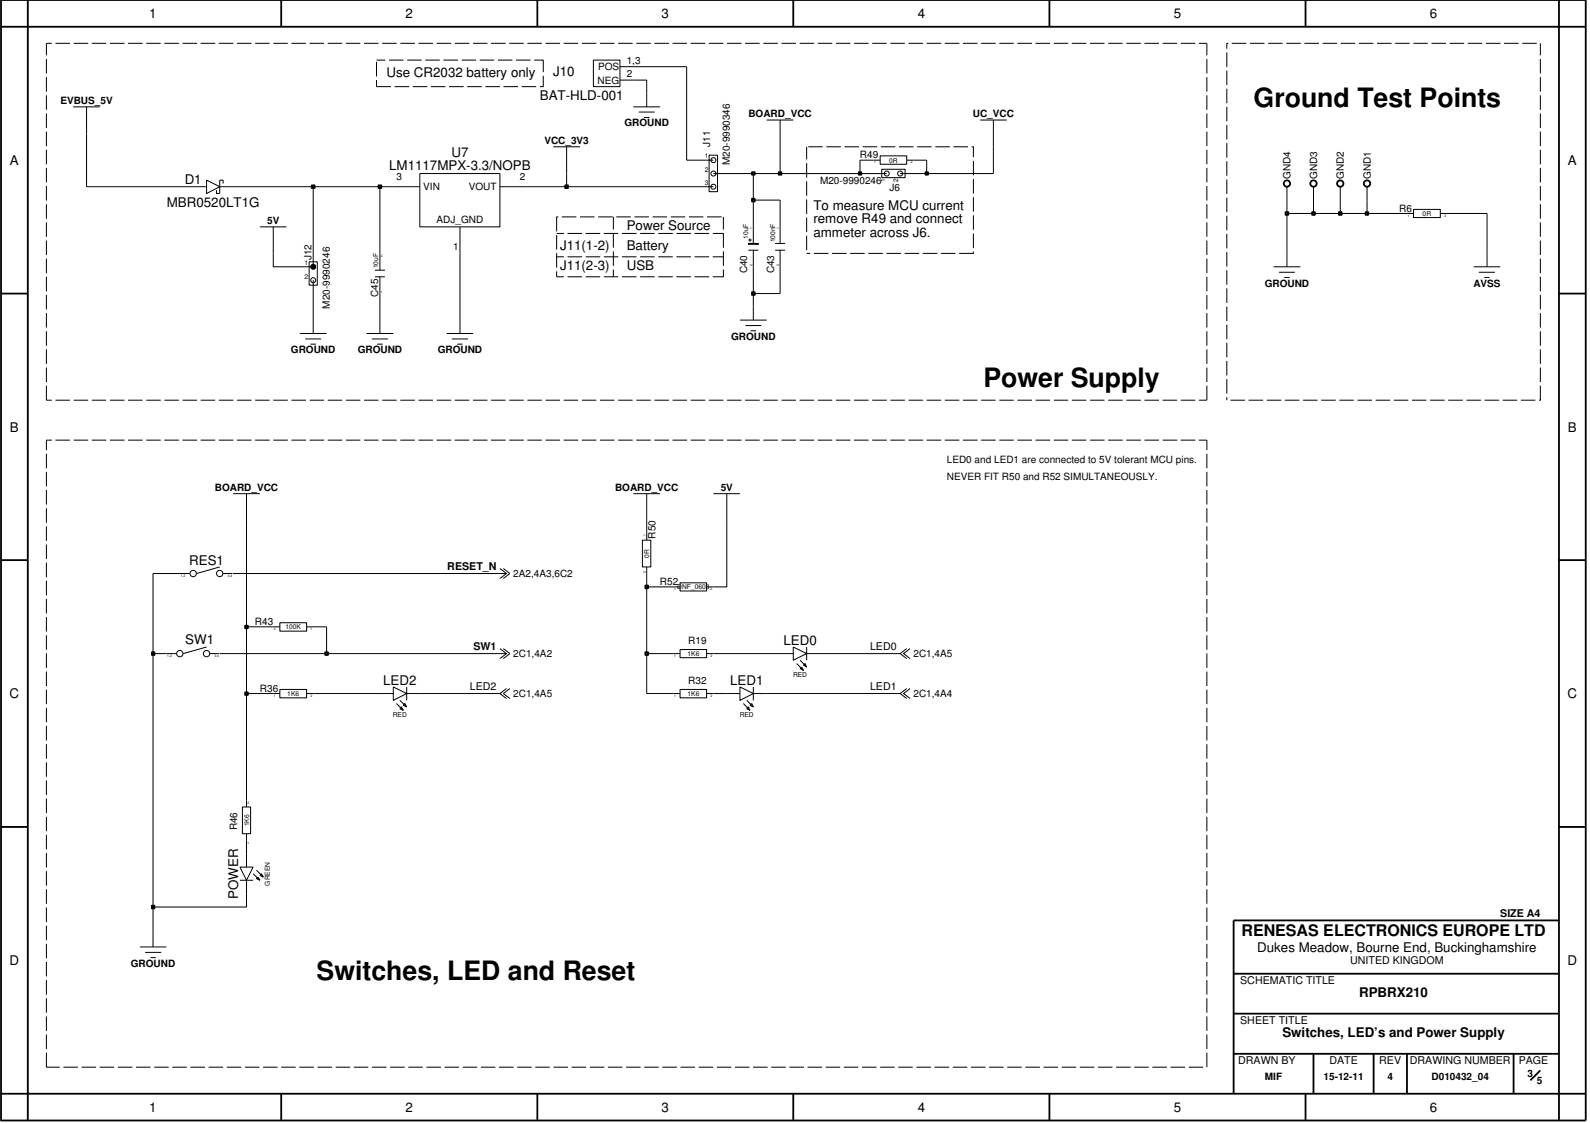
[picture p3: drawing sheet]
<svg xmlns="http://www.w3.org/2000/svg" width="297mm" height="210mm" viewBox="0 0 297 210" stroke-linecap="round" stroke-linejoin="round" font-family="sans-serif">
<g fill="none" stroke="#000" stroke-width=".19">
<path d="M139.6 46.7h1.9M140.6 42.3v3.1M140.6 46.7v3.1M144.6 45.4h1.9M144.6 46.7h1.9M145.6 42.3v3.1M145.6 46.7v3.1M51 129.4h1.2M52.2 128.7h5v1.5h-5zM57.2 129.4h1.2M125.6 129.4h1.3M126.9 128.7h4.9v1.5h-4.9z"/>
<path d="M131.8 129.4h1.3M145.6 122h2.4M148 120.7l2.5 1.3-2.5 1.2zM148.7 123.8l1.2 1.3M149.3 124.8l.3-.3 .3 .6zM149.3 123.2l1.2 1.3M149.9 124.1l.3-.3 .3 .7zM150.5 120.7v2.5M150.5 122h2.5M169.2 121l-1.2 1 1.2 .9M169.2 128.5l-1.2 .9 1.2 .9M169.8 121l-1.2 1 1.2 .9"/>
<path d="M169.8 128.5l-1.2 .9 1.2 .9M46 159.3v2.5M44.8 161.8h2.4l-1.2 2.5zM44.8 164.3h2.4M46 164.3v2.5M47.2 163l1.3 1.3M47.9 162.4l1.2 1.3M48.2 163.7l.3 .6-.6-.3zM48.8 163l.3 .7-.6-.4z"/>
</g>
<path d="M139.6 45.4h1.9v.2h-1.9z" fill-rule="evenodd" fill="#b3b3b3"/>
<g fill="none" stroke="#000" stroke-width=".19">
<path d="M13.7 19.9h4.9M16.2 19.9v5M110.7 11.2h5v5h-5zM115.7 12.4h2.5M115.7 14.9h2.5M118.2 19.9h5M120.7 17.4v2.5M36 34.8h2.5M38.5 33.6l2.5 1.2-2.5 1.3zM41 34.8h2.5M41.6 34.2v-.6h-.6v2.5h-.6v-.6M73.4 34.8h4.9"/>
<path d="M78.3 32.4h15v9.9h-15zM93.3 34.8h5M103.2 27.4h5M105.7 27.4v5M119.2 20.9h3M120.2 21.9h1M132.3 29h1.6v6.8h-1.6zM143.1 22.4h4.9M145.6 22.4v5M163 29.9h1.2M164.2 29.1h5v1.5h-5zM164.5 31.6h4.4v1.5h-4.4z"/>
<path d="M169.2 29.9h1.3M182.9 22.4h5M185.4 22.4v5M240.1 34.8v2.5M245.1 34.8v2.5M250.1 34.8v2.5M255.1 34.8v2.5M262.5 39.8h1.3M263.8 39.1h5v1.5h-5zM268.8 39.8h1.2M48.5 42.3h4.9M51 42.3v5"/>
<path d="M57.7 48.9h1.5v4.3h-1.5zM58.4 59.7v2.5M70 51.6h1.8M70 50.4h1.8M70.9 47.3v3.1M70.9 51.6v3.2M70.9 59.7v2.5M85.8 42.3v5M85.8 59.7v2.5M138.1 59.7h5M139.6 45.4h1.9v.2h-1.9zM139.6 44.8h.7"/>
<path d="M139.9 44.5v.6M140.6 57.2v2.5M237.6 49.8h5M238.7 50.8h2.9M239.6 51.8h1M240.1 47.3v2.5M275 49.8h4.9M276 50.8h3M277 51.8h.9M277.5 47.3v2.5M55.9 62.2h5M57 63.2h2.9"/>
<path d="M57.9 64.2h1.1M68.4 62.2h5M69.4 63.2h3M70.4 64.2h1M83.3 62.2h5M84.3 63.2h3M85.3 64.2h1M139.1 60.7h3M140.1 61.7h1M43.5 92.1h5M46 92.1v5M118.2 92.1h5"/>
<path d="M120.7 92.1v5M120.7 99.6v1.2M133.1 92.1h5M135.6 92.1v5M33.6 107h1.8M41 105.8l-4.3 1.2M41.6 107h1.8M51 117h1.2M52.2 116.2h5v1.6h-5zM57.2 117h1.2M93.3 106.1l1.2 .9M93.3 107h1.2"/>
<path d="M93.9 106.1l1.2 .9-1.2 .9M94.5 107l-1.2 .9M119.9 100.8h1.5v5h-1.5zM120.7 105.8v1.2M125.6 109.5h1.3M126.9 108.8h4.9v1.5h-4.9zM131.8 109.5h1.3M31.1 122h1.8M38.5 120.7l-4.3 1.3M39.1 122h1.8M70.9 129.4h2.5M73.4 128.2l2.5 1.2-2.5 1.3z"/>
<path d="M74 131.3l1.2 1.2M74.6 130.7l1.3 1.2M74.9 131.9l.3 .6-.6-.3zM75.5 131.3l.4 .6-.7-.3zM75.9 129.4h2.4M75.9 128.2v2.5M93.3 121l1.2 1-1.2 .9M93.3 122h1.2M93.9 121l1.2 1-1.2 .9M94.5 128.5l-1.2 .9 1.2 .9M95.1 128.5l-1.2 .9 1.2 .9M125.6 122h1.3"/>
<path d="M126.9 121.2h4.9v1.5h-4.9zM131.8 122h1.3M135.6 129.4h2.5M138.1 128.2l2.5 1.2-2.5 1.3zM138.7 131.3l1.2 1.2M139.3 130.7l1.3 1.2M139.6 131.9l.3 .6-.6-.3zM139.9 131.6l.4-.3 .3 .6zM140.6 128.2v2.5M140.6 129.4h2.5M45.2 150.6h1.6v5h-1.6zM46 149.4v1.2"/>
<path d="M46 155.6v1.2M26.1 176.7h5M27.1 177.7h3M28.1 178.7h1M28.6 169.2v7.5"/>
<circle cx="133.1" cy="29.9" r=".47"/>
<circle cx="133.1" cy="34.8" r=".47"/>
<circle cx="133.1" cy="32.4" r=".47"/>
<circle cx="165.5" cy="32.4" r=".47"/>
<circle cx="168" cy="32.4" r=".47"/>
<circle cx="58.4" cy="49.8" r=".47"/>
<circle cx="58.4" cy="52.3" r=".47"/>
<circle cx="36" cy="107" r=".59"/>
<circle cx="41" cy="107" r=".59"/>
<circle cx="33.6" cy="122" r=".59"/>
<circle cx="38.5" cy="122" r=".59"/>
</g>
<g fill="none" stroke="#000" stroke-width=".34">
<path d="M290.9 171.7h-60.7v32.4M230.2 196.6h60.7M230.2 189.1h60.7M230.2 181.7h60.7M245.1 196.6v7.5M256.3 196.6v7.5M262.5 196.6v7.5M282.4 196.6v7.5M287.4 199.7l-1.8 1.9"/>
<circle cx="240.1" cy="34.2" r=".59"/>
<circle cx="245.1" cy="34.2" r=".59"/>
<circle cx="250.1" cy="34.2" r=".59"/>
<circle cx="255.1" cy="34.2" r=".59"/>
</g>
<path d="M28.3 169h.5v.5h-.5z" fill-rule="evenodd" fill="#c3c3c3"/>
<path d="M28.3 169h.5v.5h-.5z" fill="none" stroke="#000" stroke-width=".34"/>
<path d="M28.6 122v47.2h17.4v-2.4M46 129.4v20M46 156.8v2.5" fill="none" stroke="#000" stroke-width=".19"/>
<path d="M45.7 129.2h.6v.5h-.6z" fill-rule="evenodd" fill="#c3c3c3"/>
<path d="M45.7 129.2h.6v.5h-.6z" fill="none" stroke="#000" stroke-width=".34"/>
<path d="M46 117v12.4h5M58.4 129.4h12.5M78.3 129.4h15M120.7 122v7.4h4.9M133.1 129.4h2.5M143.1 129.4h24.9" fill="none" stroke="#000" stroke-width=".19"/>
<path d="M28.3 121.7h.5v.5h-.5z" fill="#c3c3c3"/>
<path d="M28.3 121.7h.5v.5h-.5z" fill="none" stroke="#000" stroke-width=".34"/>
<path d="M28.6 107v15h2.5M41 122h19.9" fill="none" stroke="#000" stroke-width=".19"/>
<path d="M60.7 121.7h.5v.5h-.5z" fill="#c3c3c3"/>
<path d="M60.7 121.7h.5v.5h-.5z" fill="none" stroke="#000" stroke-width=".34"/>
<path d="M60.9 117v5h32.4" fill="none" stroke="#000" stroke-width=".19"/>
<path d="M120.4 121.7h.5v.5h-.5z" fill="#c3c3c3"/>
<path d="M120.4 121.7h.5v.5h-.5z" fill="none" stroke="#000" stroke-width=".34"/>
<path d="M120.7 109.5v12.5h4.9M133.1 122h12.5M153 122h15" fill="none" stroke="#000" stroke-width=".19"/>
<path d="M45.7 116.8h.6v.4h-.6z" fill-rule="evenodd" fill="#c3c3c3"/>
<path d="M45.7 116.8h.6v.4h-.6z" fill="none" stroke="#000" stroke-width=".34"/>
<path d="M46 97.1v19.9h5M58.4 117h2.5" fill="none" stroke="#000" stroke-width=".19"/>
<path d="M120.4 109.3h.5v.5h-.5z" fill="#c3c3c3"/>
<path d="M120.4 109.3h.5v.5h-.5z" fill="none" stroke="#000" stroke-width=".34"/>
<path d="M58.4 52.3v7.4M70.9 54.8v4.9M85.8 47.3v12.4M140.6 54.8v2.4M120.7 97.1v2.5M135.6 97.1v12.4h-2.5M28.6 107h5M43.5 107h49.8M120.7 107v2.5h4.9" fill="none" stroke="#000" stroke-width=".19"/>
<path d="M140.3 54.5h.5v.5h-.5z" fill="#c3c3c3"/>
<path d="M140.3 54.5h.5v.5h-.5z" fill="none" stroke="#000" stroke-width=".34"/>
<path d="M51 47.3v2.5h7.4M140.6 49.8v5h5v-5" fill="none" stroke="#000" stroke-width=".19"/>
<path d="M58.2 49.5h.5v.5h-.5z" fill-rule="evenodd" fill="#c3c3c3"/>
<path d="M58.2 49.5h.5v.5h-.5z" fill="none" stroke="#000" stroke-width=".34"/>
<path d="M58.4 34.8v15M70.9 34.8v12.5M140.6 37.3v5M145.6 37.3v5M240.1 39.8v7.5M277.5 39.8v7.5" fill="none" stroke="#000" stroke-width=".19"/>
<path d="M239.9 39.6h.5v.5h-.5z" fill-rule="evenodd" fill="#c3c3c3"/>
<path d="M239.9 39.6h.5v.5h-.5z" fill="none" stroke="#000" stroke-width=".34"/>
<path d="M240.1 37.3v2.5h5" fill="none" stroke="#000" stroke-width=".19"/>
<path d="M244.8 39.6h.5v.5h-.5z" fill-rule="evenodd" fill="#c3c3c3"/>
<path d="M244.8 39.6h.5v.5h-.5z" fill="none" stroke="#000" stroke-width=".34"/>
<path d="M245.1 37.3v2.5h5" fill="none" stroke="#000" stroke-width=".19"/>
<path d="M249.8 39.6h.5v.5h-.5z" fill-rule="evenodd" fill="#c3c3c3"/>
<path d="M249.8 39.6h.5v.5h-.5z" fill="none" stroke="#000" stroke-width=".34"/>
<path d="M250.1 37.3v2.5h5" fill="none" stroke="#000" stroke-width=".19"/>
<path d="M254.8 39.6h.5v.5h-.5z" fill-rule="evenodd" fill="#c3c3c3"/>
<path d="M254.8 39.6h.5v.5h-.5z" fill="none" stroke="#000" stroke-width=".34"/>
<path d="M255.1 37.3v2.5h7.4M270 39.8h7.5" fill="none" stroke="#000" stroke-width=".19"/>
<path d="M140.3 37.1h.5v.5h-.5z" fill-rule="evenodd" fill="#c3c3c3"/>
<path d="M140.3 37.1h.5v.5h-.5z" fill="none" stroke="#000" stroke-width=".34"/>
<path d="M16.2 24.9v9.9h19.8M43.5 34.8h14.9M140.6 32.4v4.9h5" fill="none" stroke="#000" stroke-width=".19"/>
<path d="M58.2 34.6h.5v.5h-.5z" fill-rule="evenodd" fill="#c3c3c3"/>
<path d="M58.2 34.6h.5v.5h-.5z" fill="none" stroke="#000" stroke-width=".34"/>
<path d="M58.4 34.8h12.5" fill="none" stroke="#000" stroke-width=".19"/>
<path d="M70.6 34.6h.5v.5h-.5z" fill-rule="evenodd" fill="#c3c3c3"/>
<path d="M70.6 34.6h.5v.5h-.5z" fill="none" stroke="#000" stroke-width=".34"/>
<path d="M70.9 34.8h2.5M98.3 34.8h7.4" fill="none" stroke="#000" stroke-width=".19"/>
<path d="M105.5 34.6h.5v.5h-.5z" fill-rule="evenodd" fill="#c3c3c3"/>
<path d="M105.5 34.6h.5v.5h-.5z" fill="none" stroke="#000" stroke-width=".34"/>
<path d="M105.7 32.4v2.4h27.4M133.1 32.4h7.5" fill="none" stroke="#000" stroke-width=".19"/>
<path d="M140.3 32.1h.5v.5h-.5z" fill-rule="evenodd" fill="#c3c3c3"/>
<path d="M140.3 32.1h.5v.5h-.5z" fill="none" stroke="#000" stroke-width=".34"/>
<path d="M140.6 32.4h5" fill="none" stroke="#000" stroke-width=".19"/>
<path d="M145.3 32.1h.5v.5h-.5z" fill="#c3c3c3"/>
<path d="M145.3 32.1h.5v.5h-.5z" fill="none" stroke="#000" stroke-width=".34"/>
<path d="M145.6 27.4v5h14.9" fill="none" stroke="#000" stroke-width=".19"/>
<path d="M160.3 32.1h.4v.5h-.4z" fill-rule="evenodd" fill="#c3c3c3"/>
<path d="M160.3 32.1h.4v.5h-.4z" fill="none" stroke="#000" stroke-width=".34"/>
<path d="M160.5 29.9v2.5h5M168 32.4h4.9" fill="none" stroke="#000" stroke-width=".19"/>
<path d="M172.7 32.1h.5v.5h-.5z" fill-rule="evenodd" fill="#c3c3c3"/>
<g fill="none" stroke="#000" stroke-width=".34">
<path d="M.2 0h295.7v209.1h-295.7zM5.2 0v5h-5M52.5 0v5M100.3 0v5M148 0v5M195.8 0v5M243.6 0v5M290.9 0v204.1h5M295.9 5h-290.7v199.1h285.7v5M172.7 32.1h.5v.5h-.5zM.2 54.8h5M290.9 54.8h5"/>
<path d="M.2 104.5h5M290.9 104.5h5M.2 154.3h5M290.9 154.3h5M.2 204.1h5v5M52.5 204.1v5M100.3 204.1v5M148 204.1v5M195.8 204.1v5M243.6 204.1v5"/>
</g>
<g fill="none" stroke="#000" stroke-width=".19">
<path d="M8.7 11v2.7M8.7 14.4v2.7M8.7 17.8v2.7M9.7 8.1h-1v2.2M10.4 8.1h2.7M13.7 8.1h2.7M17.1 8.1h2.7M20.5 8.1h2.7M23.9 8.1h2.7M27.3 8.1h2.7M30.7 8.1h2.7M34.1 8.1h2.7"/>
<path d="M37.4 8.1h2.8M40.8 8.1h2.7M44.2 8.1h2.7M47.6 8.1h2.7M51 8.1h2.7M54.4 8.1h2.7M57.8 8.1h2.7M61.2 8.1h2.7M64.5 8.1h2.7M67.9 8.1h2.7M70.3 14.9v1.3h2.7M70.3 11.2h1.6"/>
<path d="M70.3 11.6v2.7M71.3 8.1h2.7M72.6 11.2h2.7M73.6 16.2h2.7M74.7 8.1h2.7M76 11.2h2.7M77 16.2h2.7M78.1 8.1h2.7M79.4 11.2h2.7M80.4 16.2h2.7M81.5 8.1h2.7M82.7 11.2h2.8"/>
<path d="M83.8 16.2h2.7M84.9 8.1h2.7M86.1 11.2h2.7M87.2 16.2h2.7M88.2 8.1h2.8M89.5 11.2h2.7M90.6 16.2h2.7M91.6 8.1h2.7M92.9 11.2h2.7M94 16.2h2.7M95 8.1h2.7M96.3 11.2h2.7"/>
<path d="M97.3 16.2h2.8M98.4 8.1h2.7M99.7 11.2h1.7v2.3M101.4 14.1v2.1h-.7M101.8 8.1h2.7M105.2 8.1h2.7M108.6 8.1h2.7M112 8.1h2.7M115.3 8.1h2.7M118.2 14.9h2.5v2.5M118.2 12.4h9.9v17.5h5M118.7 8.1h2.7"/>
<path d="M122.1 8.1h2.7M125.5 8.1h2.7M128.9 8.1h2.7M132.3 8.1h2.7M135.7 8.1h2.7M139 8.1h2.8M142.4 8.1h2.7M145.8 8.1h2.7M149.2 8.1h2.7M152.6 8.1h2.7M156 8.1h2.7M159.4 8.1h2.7"/>
<path d="M162.8 8.1h2.7M166.1 8.1h2.7M169.5 8.1h2.7M172.9 8.1h2.7M176.3 8.1h2.7M179.7 8.1h2.7M183.1 8.1h2.7M186.5 8.1h2.7M189.8 8.1h2.8M193.2 8.1h2.7M196.6 8.1h2.7M200 8.1h2.7"/>
<path d="M203.4 8.1h2.7M206.8 8.1h2.7M210.2 8.1h2.7M213.6 8.1h2.7M216.9 8.1h2.7M220.3 8.1h2.7M223.7 8.1h1.5v2.2M225.2 11v2.7M225.2 14.4v2.7M225.2 17.8v2.7M228.9 9.8v2.7M228.9 13.2v2.7"/>
<path d="M228.9 16.6v2.7M228.9 19.9v2.7M229.2 8.1h-.3v1M229.9 8.1h2.7M233.2 8.1h2.7M236.6 8.1h2.7M240 8.1h2.7M243.4 8.1h2.7M246.8 8.1h2.7M250.2 8.1h2.7M253.6 8.1h2.7M256.9 8.1h2.8"/>
<path d="M260.3 8.1h2.7M263.7 8.1h2.7M267.1 8.1h2.7M270.5 8.1h2.7M273.9 8.1h2.7M277.3 8.1h2.7M280.7 8.1h2.7M284 8.1h2.7M287.4 8.1v2.2M287.4 11v2.7M287.4 14.4v2.7M287.4 17.8v2.7"/>
<path d="M8.7 21.2v2.7M8.7 24.6v2.7M8.7 27.9v2.7M8.7 31.3v2.7M8.7 34.7v2.7M8.7 38.1v2.7M150.5 27.4v2.4M150.5 30.4v2.7M150.5 33.8v2.7M150.5 37.2v2.7M150.8 27.4h2.7M154.2 27.4h2.7"/>
<path d="M157.6 27.4h2.7M160.5 29.9h2.5M161 27.4h2.7M164.4 27.4h2.7M167.7 27.4h2.8M171.1 27.4h2.7M174.5 27.4h2.7M177.9 27.4h2.7M181.3 27.4h.3v1.9M181.6 30v2.7M181.6 33.4v2.7M181.6 36.8v2.7"/>
<path d="M185.4 27.4v5h-12.5v-2.5h-2.4M225.2 21.2v2.7M225.2 24.6v2.7M225.2 27.9v2.7M225.2 31.3v2.7M225.2 34.7v2.7M225.2 38.1v2.7M228.9 23.3v2.7M228.9 26.7v2.7M228.9 30.1v2.7M228.9 33.5v2.7M228.9 36.9v2.7"/>
<path d="M287.4 21.2v2.7M287.4 24.6v2.7M287.4 27.9v2.7M287.4 31.3v2.7M287.4 34.7v2.7M287.4 38.1v2.7M8.7 41.5v2.7M8.7 44.9v2.7M8.7 48.3v2.7M8.7 51.6v2.8M8.7 55v2.7M8.7 58.4v2.7"/>
<path d="M103.9 50.6v1h1.3M103.9 43.9v2.7M103.9 47.2v2.8M103.9 43.6h1.3M103.9 47.9h1.3M104.2 40.5h-.3v2.7M104.8 40.5h2.7M105.9 51.6h2.7M105.9 43.6h2.7M105.9 47.9h2.7M108.2 40.5h2.7M109.3 51.6h2.7"/>
<path d="M109.3 43.6h2.7M109.3 47.9h2.7M111.6 40.5h2.7M112.7 51.6h2.7M112.7 43.6h2.7M112.7 47.9h2.7M114.4 40.5v2.3M114.4 43.5v2.7M114.4 46.9v2.7M114.4 50.3v1.3M115 40.5h2.7M116.1 51.6h2.7"/>
<path d="M116.1 43.6h2.7M116.1 47.9h2.7M118.4 40.5h2.7M119.4 51.6h2.8M119.4 43.6h2.8M119.4 47.9h2.8M121.8 40.5h2.7M122.8 51.6h2.7M122.8 43.6h2.7M122.8 47.9h2.7M125.2 40.5h2.7M126.2 51.6h2.7"/>
<path d="M126.2 43.6h2.7M126.2 47.9h2.7M128.5 40.5h2.8M129.6 51.6h2.7M129.6 43.6h2.7M129.6 47.9h2.7M131.9 40.5h2.7M133 43.6h2M133 47.9h2M135 50.3v1.3h-2M135 40.5v2.3M135 43.5v2.7"/>
<path d="M135 46.9v2.7M150.5 47.3h.7M150.5 40.6v2.7M150.5 44v2.7M151.9 47.3h2.7M155.3 47.3h2.7M158.6 47.3h2.8M162 47.3h2.7M165.4 47.3h2.7M168.8 47.3h2.7M172.2 47.3h2.7M175.6 47.3h2.7"/>
<path d="M181.6 46.9v.4h-2.6M181.6 40.2v2.7M181.6 43.6v2.7M225.2 41.5v2.7M225.2 44.9v2.7M225.2 48.3v2.7M225.2 51.6v2.8M225.2 55v2.7M225.2 58.4v2.7M228.9 40.3v2.7M228.9 43.6v2.8M228.9 47v2.7"/>
<path d="M228.9 50.4v2.7M228.9 53.8v2.7M228.9 57.2v2.7M287.4 41.5v2.7M287.4 44.9v2.7M287.4 48.3v2.7M287.4 51.6v2.8M287.4 55v2.7M287.4 58.4v2.7M8.7 72v2.7h1M8.7 61.8v2.7M8.7 65.2v2.7"/>
<path d="M8.7 68.6v2.7M10.4 74.7h2.7M13.7 74.7h2.7M17.1 74.7h2.7M20.5 74.7h2.7M23.9 74.7h2.7M27.3 74.7h2.7M30.7 74.7h2.7M34.1 74.7h2.7M37.4 74.7h2.8M40.8 74.7h2.7M44.2 74.7h2.7"/>
<path d="M47.6 74.7h2.7M51 74.7h2.7M54.4 74.7h2.7M57.8 74.7h2.7M61.2 74.7h2.7M64.5 74.7h2.7M67.9 74.7h2.7M71.3 74.7h2.7M74.7 74.7h2.7M78.1 74.7h2.7M81.5 74.7h2.7M84.9 74.7h2.7"/>
<path d="M88.2 74.7h2.8M91.6 74.7h2.7M95 74.7h2.7M98.4 74.7h2.7M101.8 74.7h2.7M105.2 74.7h2.7M108.6 74.7h2.7M112 74.7h2.7M115.3 74.7h2.7M118.7 74.7h2.7M122.1 74.7h2.7M125.5 74.7h2.7"/>
<path d="M128.9 74.7h2.7M132.3 74.7h2.7M135.7 74.7h2.7M139 74.7h2.8M142.4 74.7h2.7M145.8 74.7h2.7M149.2 74.7h2.7M152.6 74.7h2.7M156 74.7h2.7M159.4 74.7h2.7M162.8 74.7h2.7M166.1 74.7h2.7"/>
<path d="M169.5 74.7h2.7M172.9 74.7h2.7M176.3 74.7h2.7M179.7 74.7h2.7M183.1 74.7h2.7M186.5 74.7h2.7M189.8 74.7h2.8M193.2 74.7h2.7M196.6 74.7h2.7M200 74.7h2.7M203.4 74.7h2.7M206.8 74.7h2.7"/>
<path d="M210.2 74.7h2.7M213.6 74.7h2.7M216.9 74.7h2.7M220.3 74.7h2.7M225.2 72v2.7h-1.5M225.2 61.8v2.7M225.2 65.2v2.7M225.2 68.6v2.7M228.9 60.6v2.7M228.9 64v2.7M228.9 67.4v2.7M228.9 70.7v2.7"/>
<path d="M228.9 74.1v.6M229.6 74.7h2.7M233 74.7h2.7M236.4 74.7h2.7M239.8 74.7h2.7M243.1 74.7h2.8M246.5 74.7h2.7M249.9 74.7h2.7M253.3 74.7h2.7M256.7 74.7h2.7M260.1 74.7h2.7M263.5 74.7h2.7"/>
<path d="M266.8 74.7h2.8M270.2 74.7h2.7M273.6 74.7h2.7M277 74.7h2.7M280.4 74.7h2.7M283.8 74.7h2.7M287.4 72v2.7h-.2M287.4 61.8v2.7M287.4 65.2v2.7M287.4 68.6v2.7M8.7 84.7v2.7M8.7 88.1v2.7"/>
<path d="M8.7 91.4v2.7M8.7 94.8v2.7M8.7 98.2v2.7M9.7 82.1h-1v1.9M10.4 82.1h2.7M13.7 82.1h2.7M17.1 82.1h2.7M20.5 82.1h2.7M23.9 82.1h2.7M27.3 82.1h2.7M30.7 82.1h2.7M34.1 82.1h2.7"/>
<path d="M37.4 82.1h2.8M40.8 82.1h2.7M44.2 82.1h2.7M47.6 82.1h2.7M51 82.1h2.7M54.4 82.1h2.7M57.8 82.1h2.7M61.2 82.1h2.7M64.5 82.1h2.7M67.9 82.1h2.7M71.3 82.1h2.7M74.7 82.1h2.7"/>
<path d="M78.1 82.1h2.7M81.5 82.1h2.7M84.9 82.1h2.7M88.2 82.1h2.8M91.6 82.1h2.7M95 82.1h2.7M98.4 82.1h2.7M101.8 82.1h2.7M105.2 82.1h2.7M108.6 82.1h2.7M112 82.1h2.7M115.3 82.1h2.7"/>
<path d="M118.7 82.1h2.7M122.1 82.1h2.7M125.5 82.1h2.7M128.9 82.1h2.7M132.3 82.1h2.7M135.7 82.1h2.7M139 82.1h2.8M142.4 82.1h2.7M145.8 82.1h2.7M149.2 82.1h2.7M152.6 82.1h2.7M156 82.1h2.7"/>
<path d="M159.4 82.1h2.7M162.8 82.1h2.7M166.1 82.1h2.7M169.5 82.1h2.7M172.9 82.1h2.7M176.3 82.1h2.7M179.7 82.1h2.7M183.1 82.1h2.7M186.5 82.1h2.7M189.8 82.1h2.8M193.2 82.1h2.7M196.6 82.1h2.7"/>
<path d="M200 82.1h2.7M203.4 82.1h2.7M206.8 82.1h2.7M210.2 82.1h2.7M213.6 82.1h2.7M216.9 82.1h2.7M220.3 82.1h2.7M223.7 82.1h1.5v1.9M225.2 84.7v2.7M225.2 88.1v2.7M225.2 91.4v2.7M225.2 94.8v2.7"/>
<path d="M225.2 98.2v2.7M8.7 101.6v2.7M8.7 105v2.7M8.7 108.4v2.7M8.7 111.8v2.7M8.7 115.1v2.8M8.7 118.5v2.7M225.2 101.6v2.7M225.2 105v2.7M225.2 108.4v2.7M225.2 111.8v2.7M225.2 115.1v2.8"/>
<path d="M225.2 118.5v2.7M8.7 121.9v2.7M8.7 125.3v2.7M8.7 128.7v2.7M8.7 132.1v2.7M8.7 135.5v2.7M8.7 138.9v2.7M225.2 121.9v2.7M225.2 125.3v2.7M225.2 128.7v2.7M225.2 132.1v2.7M225.2 135.5v2.7"/>
<path d="M225.2 138.9v2.7M8.7 142.2v2.7M8.7 145.6v2.7M8.7 149v2.7M8.7 152.4v2.7M8.7 155.8v2.7M8.7 159.2v2.7M225.2 142.2v2.7M225.2 145.6v2.7M225.2 149v2.7M225.2 152.4v2.7M225.2 155.8v2.7"/>
<path d="M225.2 159.2v2.7M8.7 162.6v2.7M8.7 165.9v2.8M8.7 169.3v2.7M8.7 172.7v2.7M8.7 176.1v2.7M8.7 179.5v2.7M225.2 162.6v2.7M225.2 165.9v2.8M225.2 169.3v2.7M225.2 172.7v2.7M225.2 176.1v2.7"/>
<path d="M225.2 179.5v2.7M8.7 196.4v2.7h2.5M8.7 182.9v2.7M8.7 186.3v2.7M8.7 189.7v2.7M8.7 193v2.7M11.8 199.1h2.7M15.2 199.1h2.7M18.6 199.1h2.7M22 199.1h2.7M25.4 199.1h2.7M28.8 199.1h2.7"/>
<path d="M32.2 199.1h2.7M35.5 199.1h2.7M38.9 199.1h2.7M42.3 199.1h2.7M45.7 199.1h2.7M49.1 199.1h2.7M52.5 199.1h2.7M55.9 199.1h2.7M59.2 199.1h2.8M62.6 199.1h2.7M66 199.1h2.7M69.4 199.1h2.7"/>
<path d="M72.8 199.1h2.7M76.2 199.1h2.7M79.6 199.1h2.7M83 199.1h2.7M86.3 199.1h2.7M89.7 199.1h2.7M93.1 199.1h2.7M96.5 199.1h2.7M99.9 199.1h2.7M103.3 199.1h2.7M106.7 199.1h2.7M110 199.1h2.8"/>
<path d="M113.4 199.1h2.7M116.8 199.1h2.7M120.2 199.1h2.7M123.6 199.1h2.7M127 199.1h2.7M130.4 199.1h2.7M133.8 199.1h2.7M137.1 199.1h2.7M140.5 199.1h2.7M143.9 199.1h2.7M147.3 199.1h2.7M150.7 199.1h2.7"/>
<path d="M154.1 199.1h2.7M157.5 199.1h2.7M160.8 199.1h2.8M164.2 199.1h2.7M167.6 199.1h2.7M171 199.1h2.7M174.4 199.1h2.7M177.8 199.1h2.7M181.2 199.1h2.7M184.6 199.1h2.7M187.9 199.1h2.7M191.3 199.1h2.7"/>
<path d="M194.7 199.1h2.7M198.1 199.1h2.7M201.5 199.1h2.7M204.9 199.1h2.7M208.3 199.1h2.7M211.6 199.1h2.8M215 199.1h2.7M218.4 199.1h2.7M221.8 199.1h2.7M225.2 182.9v2.7M225.2 186.3v2.7M225.2 189.7v2.7"/>
<path d="M225.2 193v2.7M225.2 196.4v2.7"/>
</g>
<g font-size="5">
<text x="233.9" y="19.9">Ground Test Points</text>
<text x="183.5" y="72.2">Power Supply</text>
<text x="59.1" y="182.9">Switches, LED and Reset</text>
</g>
<text font-size="3" x="231.7" y="174.7">RENESAS ELECTRONICS EUROPE LTD</text>
<g font-size="2.5">
<text x="27.9" y="3.4">1</text>
<text x="75.7" y="3.4">2</text>
<text x="123.5" y="3.4">3</text>
<text x="171.2" y="3.4">4</text>
<text x="219" y="3.4">5</text>
<text x="266.8" y="3.4">6</text>
<text x="72.1" y="14.3">Use CR2032 battery only</text>
<text x="103.2" y="14.2">J10</text>
<text x="100.7" y="18.6">BAT-HLD-001</text>
<text x="84.2" y="29.3">U7</text>
<text x="1.9" y="30.8">A</text>
<text x="34.5" y="34.2">D1</text>
<text x="72.6" y="31.8">LM1117MPX-3.3/NOPB</text>
<text x="292.6" y="30.8">A</text>
<text x="31.1" y="38.6">MBR0520LT1G</text>
<text x="151.8" y="41.7">remove R49 and connect</text>
<text x="151.8" y="39.2">To measure MCU current</text>
<text x="104.5" y="46.7">J11(1-2)</text>
<text x="116.9" y="42.9">Power Source</text>
<text x="116.9" y="46.7">Battery</text>
<text x="151.8" y="44.2">ammeter across J6.</text>
<text x="104.5" y="50.4">J11(2-3)</text>
<text x="116.9" y="50.4">USB</text>
<text x="1.9" y="80.6">B</text>
<text x="292.6" y="80.6">B</text>
<text x="35.3" y="105.5">RES1</text>
<text x="34.6" y="120.1">SW1</text>
<text x="146.2" y="120.4">LED0</text>
<text x="1.8" y="130.3">C</text>
<text x="71.5" y="127.9">LED2</text>
<text x="136.2" y="127.9">LED1</text>
<text x="292.5" y="130.3">C</text>
<text x="44.4" y="167.7" transform="rotate(-90 44.4 167.7)">POWER</text>
<text x="234.6" y="177.6">Dukes Meadow, Bourne End, Buckinghamshire</text>
<text x="1.8" y="180.1">D</text>
<text x="292.5" y="180.1">D</text>
<text x="253.6" y="186.1">RPBRX210</text>
<text x="239.3" y="193.5">Switches, LED’s and Power Supply</text>
<text x="27.9" y="207.5">1</text>
<text x="75.7" y="207.5">2</text>
<text x="123.5" y="207.5">3</text>
<text x="171.2" y="207.5">4</text>
<text x="219" y="207.5">5</text>
<text x="266.8" y="207.5">6</text>
</g>
<g font-size="2">
<text x="83.5" y="106.4">RESET_N</text>
<text x="88.3" y="121.3">SW1</text>
<text x="162.3" y="121.3">LED0</text>
<text x="87.7" y="128.8">LED2</text>
<text x="162.3" y="128.8">LED1</text>
<text x="279.9" y="171.1">SIZE A4</text>
<text x="251.9" y="179.9">UNITED KINGDOM</text>
<text x="231.4" y="183.6">SCHEMATIC TITLE</text>
<text x="231.4" y="191.1">SHEET TITLE</text>
<text x="231" y="198.6">DRAWN BY</text>
<text x="248.1" y="198.6">DATE</text>
<text x="257.4" y="198.6">REV</text>
<text x="263.1" y="198.6">DRAWING NUMBER</text>
<text x="283.4" y="198.6">PAGE</text>
</g>
<g font-size="1.9">
<text x="116.9" y="11.9">1,3</text>
<text x="111.5" y="15.6">NEG</text>
<text x="111.6" y="13.1">POS</text>
<text x="116.9" y="14.3">2</text>
<text x="11.3" y="19.4">EVBUS_5V</text>
<text x="116.5" y="23.6">GROUND</text>
<text x="139.7" y="21.9">BOARD_VCC</text>
<text x="181.5" y="21.9">UC_VCC</text>
<text x="101.6" y="26.8">VCC_3V3</text>
<text x="132.5" y="27.4" transform="rotate(-90 132.5 27.4)">J11</text>
<text x="160.5" y="29.5">R49</text>
<text x="74" y="33.6">3</text>
<text x="79" y="35.5">VIN</text>
<text x="87.5" y="35.5">VOUT</text>
<text x="97" y="33.6">2</text>
<text x="136.2" y="30.8" transform="rotate(-90 136.2 30.8)">M20-9990346</text>
<text x="153" y="34.4">M20-9990246</text>
<text x="166" y="35.6">J6</text>
<text x="240.8" y="33.4" transform="rotate(-90 240.8 33.4)">GND4</text>
<text x="245.8" y="33.4" transform="rotate(-90 245.8 33.4)">GND3</text>
<text x="250.8" y="33.4" transform="rotate(-90 250.8 33.4)">GND2</text>
<text x="255.8" y="33.4" transform="rotate(-90 255.8 33.4)">GND1</text>
<text x="49.9" y="41.8">5V</text>
<text x="81.5" y="41.7">ADJ_GND</text>
<text x="261.1" y="39.5">R6</text>
<text x="84.6" y="46.7">1</text>
<text x="58.1" y="48.6" transform="rotate(-90 58.1 48.6)">J12</text>
<text x="139.4" y="51" transform="rotate(-90 139.4 51)">C40</text>
<text x="144.4" y="51" transform="rotate(-90 144.4 51)">C43</text>
<text x="236" y="53.5">GROUND</text>
<text x="274.9" y="53.5">AVSS</text>
<text x="61.5" y="57.6" transform="rotate(-90 61.5 57.6)">M20-9990246</text>
<text x="70.6" y="55.4" transform="rotate(-90 70.6 55.4)">C45</text>
<text x="54.3" y="65.9">GROUND</text>
<text x="66.7" y="65.9">GROUND</text>
<text x="81.7" y="65.9">GROUND</text>
<text x="136.4" y="63.4">GROUND</text>
<text x="176.7" y="89.6">NEVER FIT R50 and R52 SIMULTANEOUSLY.</text>
<text x="176.7" y="86.5">LED0 and LED1 are connected to 5V tolerant MCU pins.</text>
<text x="40.1" y="91.5">BOARD_VCC</text>
<text x="114.8" y="91.5">BOARD_VCC</text>
<text x="134.5" y="91.5">5V</text>
<text x="122.3" y="100.5" transform="rotate(-90 122.3 100.5)">R50</text>
<text x="95.8" y="107.7">2A2,4A3,6C2</text>
<text x="123.1" y="109.2">R52</text>
<text x="47.6" y="116.7">R43</text>
<text x="95.8" y="122.7">2C1,4A2</text>
<text x="128.4" y="120.1">R19</text>
<text x="170.5" y="122.7">2C1,4A5</text>
<text x="48.5" y="129.1">R36</text>
<text x="95.8" y="130.1">2C1,4A5</text>
<text x="128.4" y="127.6">R32</text>
<text x="170.5" y="130.1">2C1,4A4</text>
<text x="44.3" y="154.9" transform="rotate(-90 44.3 154.9)">R46</text>
<text x="24.4" y="180.4">GROUND</text>
<text x="236" y="201.6">MIF</text>
<text x="247" y="201.6">15-12-11</text>
<text x="258.9" y="201.6">4</text>
<text x="267.1" y="201.6">D010432_04</text>
<text x="285" y="201">3</text>
<text x="286.8" y="202.2">5</text>
</g>
<g font-size="1.2">
<text x="131.5" y="29.5">1</text>
<text x="131.5" y="32">2</text>
<text x="131.5" y="34.5">3</text>
<text x="165.2" y="34" transform="rotate(-90 165.2 34)">1</text>
<text x="165.9" y="30.4">0R</text>
<text x="167.6" y="34" transform="rotate(-90 167.6 34)">2</text>
<text x="265.5" y="40.3">0R</text>
<text x="139.6" y="44.5" transform="rotate(-90 139.6 44.5)">10uF</text>
<text x="144.6" y="45.2" transform="rotate(-90 144.6 45.2)">100nF</text>
<text x="56.8" y="49.5">1</text>
<text x="56.8" y="52">2</text>
<text x="70.6" y="50.1" transform="rotate(-90 70.6 50.1)">10uF</text>
<text x="121.1" y="104.1" transform="rotate(-90 121.1 104.1)">0R</text>
<text x="126.4" y="110">DNF_0603</text>
<text x="53.3" y="117.4">100K</text>
<text x="128.3" y="122.4">1K6</text>
<text x="53.6" y="129.9">1K6</text>
<text x="128.3" y="129.9">1K6</text>
<text x="148" y="126.3">RED</text>
<text x="73.3" y="133.8">RED</text>
<text x="138" y="133.8">RED</text>
<text x="46.5" y="154.2" transform="rotate(-90 46.5 154.2)">1K6</text>
<text x="50.4" y="165.2" transform="rotate(-90 50.4 165.2)">GREEN</text>
</g>
<g font-size=".6">
<text x="163.1" y="30.5">1</text>
<text x="169.9" y="30.5">2</text>
<text x="262.7" y="40.5">1</text>
<text x="269.5" y="40.5">2</text>
<text x="71.1" y="47.9">2</text>
<text x="140.4" y="42.8" transform="rotate(-90 140.4 42.8)">1</text>
<text x="145.4" y="42.8" transform="rotate(-90 145.4 42.8)">1</text>
<text x="140.4" y="49.7" transform="rotate(-90 140.4 49.7)">2</text>
<text x="145.4" y="49.7" transform="rotate(-90 145.4 49.7)">2</text>
<text x="71.1" y="54.6">1</text>
<text x="120.5" y="100.1" transform="rotate(-90 120.5 100.1)">1</text>
<text x="33.7" y="107.6">1,2</text>
<text x="42.5" y="107.6">3,4</text>
<text x="120.5" y="106.9" transform="rotate(-90 120.5 106.9)">2</text>
<text x="125.8" y="110.1">1</text>
<text x="132.6" y="110.1">2</text>
<text x="51.1" y="117.6">2</text>
<text x="57.9" y="117.6">1</text>
<text x="31.2" y="122.6">1,2</text>
<text x="40" y="122.6">3,4</text>
<text x="125.8" y="122.6">1</text>
<text x="132.6" y="122.6">2</text>
<text x="51.1" y="130">1</text>
<text x="57.9" y="130">2</text>
<text x="125.8" y="130">1</text>
<text x="132.6" y="130">2</text>
<text x="46.2" y="149.9">2</text>
<text x="46.2" y="157.4">1</text>
</g>
</svg>
